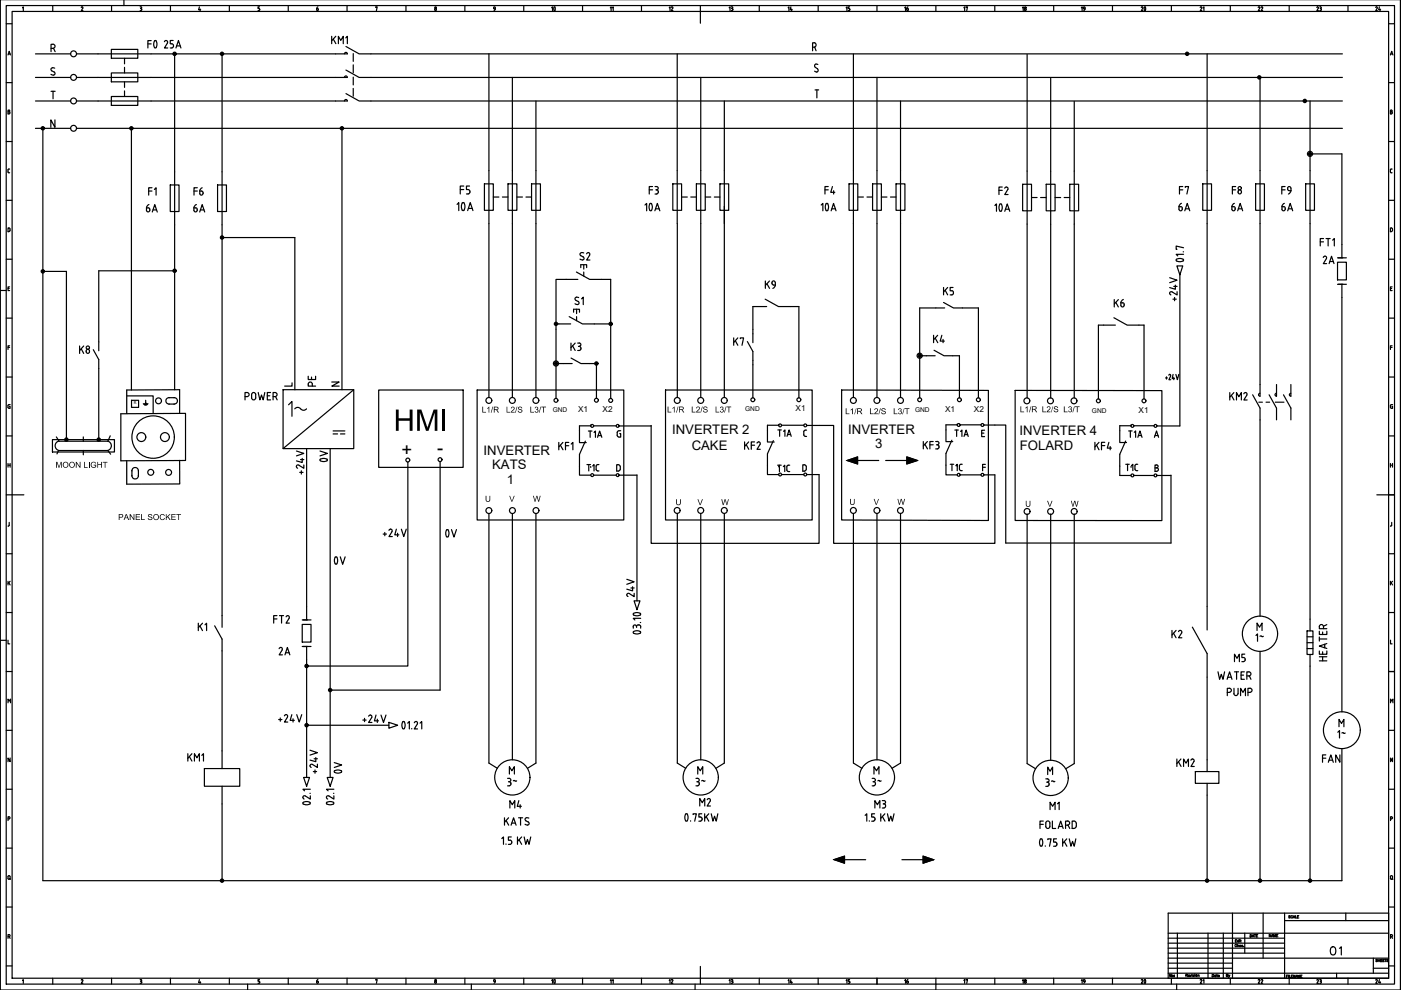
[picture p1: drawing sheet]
<svg xmlns="http://www.w3.org/2000/svg" width="297mm" height="210mm" viewBox="0 0 297 210" stroke-linecap="round" stroke-linejoin="round" font-family="sans-serif">
<!-- layer: 035 -->
<g fill="none" stroke="#000" stroke-width=".25">
<path d="M26.3 -.1v1.3M296.9 -.1v210h-296.8v-210M1.3 5h1.2M1.3 17.5h1.2M1.7 11.7l.3-.8 .2 .8M1.8 11.4h.3M2.6 2.4h291.8v205h-291.8zM4.8 1.6l.1-.1v.8M11.2 1.2v1.2M17.2 1.6l.2-.1h.2l-.4 .8h.4M23.7 1.2v1.2M29.7 1.5h.2"/>
<path d="M29.7 2.3h.2M29.8 1.8h.1M29.9 1.5l.1 .1-.1 .2 .1 .3-.1 .1M36.1 1.2v1.2M42.3 1.5l-.2 .6h.5M42.4 1.9v.4M48.6 1.2v1.2M54.7 2.3h.2M54.9 1.8l.2 .2-.2 .2M55 1.5h-.3v.3h.2M61.1 1.2v1.2M73.6 1.2v1.2"/>
<path d="M79.6 1.6l.4-.1-.2 .8M86.1 1.2v1.2M98.6 1.2v1.2M111 1.2v1.2M123.5 1.2v1.2M136 1.2v1.2M148.5 1.2v1.2M161 1.2v1.2M173.5 1.2v1.2M185.9 1.2v1.2M198.4 1.2v1.2M210.9 1.2v1.2"/>
<path d="M223.4 1.2v1.2M235.9 1.2v1.2M248.4 1.2v1.2M260.8 1.2v1.2M273.3 1.2v1.2M285.8 1.2v1.2M294.4 5h1.3M294.4 17.5h1.3M294.8 11.7l.3-.8 .2 .8M294.9 11.4h.3M1.3 30h1.2M1.7 36.4l.2 .2"/>
<path d="M1.9 35.8l-.2 .2v.4M1.9 36.6h.1M1.9 35.8h.1M294.4 30h1.3M294.8 36.4l.4 .2M294.8 36v.4M294.8 23.7h.2M295 23.3l.2 .2-.2 .2 .2 .2-.2 .2M295 23.4h-.2v.7h.2M295.2 35.8l-.4 .2M1.3 42.5h1.2M1.3 55h1.2"/>
<path d="M1.9 48.3l.2 .3v.4l-.2 .1M1.9 48.3h-.2v.8h.2M294.4 42.5h1.3M294.4 55h1.3M295 49.1l.1-.1 .1-.4-.2-.3h-.2v.8h.2M.1 61.6h1.2M1.3 67.5h1.3M1.3 79.9h1.3M1.7 61.2h.3M1.7 73.7h.3M2 60.8h-.3v.8h.3M2 73.3h-.3v.8"/>
<path d="M294.4 67.5h1.3M294.4 79.9h1.3M294.8 61.2h.3M294.8 73.7h.4M295.2 60.8h-.4v.8h.4M295.2 73.3h-.4v.8M1.3 92.4h1.3M294.4 92.4h1.3M294.8 98.3v.8M294.8 98.6h.4M295.1 86.1h.1v.5h-.2M295.2 85.8h-.3l-.1 .2v.3l.2 .3"/>
<path d="M295.2 98.3v.8M1.3 104.9h1.3M1.3 117.4h1.3M1.7 111.5h.1M2 110.8v.6l-.2 .1M294.4 104.9h1.3M294.4 117.4h1.3M295 111.4l-.2 .1M295.1 110.8v.6M.1 135.8h1.2M1.3 129.9h1.3M1.7 135.7v.8h.4"/>
<path d="M294.4 129.9h1.3M294.8 123.2v.8M294.8 135.7v.8h.4M295 123.5l.2 .5M295.2 123.2l-.4 .5M1.3 142.4h1.3M1.3 154.8h1.3M294.4 142.4h1.3M294.4 154.8h1.3M1.3 167.3h1.3M1.3 179.8h1.3M1.7 173.6h.4v-.4h-.4v.8"/>
<path d="M294.4 167.3h1.3M294.4 179.8h1.3M294.8 173.6h.4v-.4h-.4v.8M295.2 160.7v.8l-.4-.8v.8M1.3 192.3h1.3M247.7 200h24.7M247.7 198.9h24.7M249.6 197.9v9.5M256.1 197.9v9.5M259.4 197.9v9.5M263.9 197.9v4.2M267.8 193.6v9.6"/>
<path d="M272.4 195.2h22M285.3 193.6v1.6M294.4 192.3h1.3M294.8 198.6l.4-.1v-.3h-.4v.8M295.1 198.6l.1 .4M1.3 204.8h1.3M4.8 207.9l.1-.2v.8M11.2 207.4v1.3M17.2 207.8l.2-.1 .2 .1-.4 .7h.4M23.7 207.4v1.3M29.7 207.7h.2M29.7 208.5h.2"/>
<path d="M29.8 208h.1M29.9 207.7l.1 .2-.1 .1 .1 .3-.1 .2M36.1 207.4v1.3M42.3 207.7l-.2 .6h.5M42.4 208.1v.4M48.6 207.4v1.3M52.5 208.7v1.2M54.7 208.5h.2M54.9 208l.2 .2-.2 .3M55 207.7h-.3v.3h.2M61.1 207.4v1.3M73.6 207.4v1.3"/>
<path d="M79.6 207.8l.4-.1-.2 .8M86.1 207.4v1.3M98.6 207.4v1.3M99.9 208.7v1.2M111 207.4v1.3M123.5 207.4v1.3M136 207.4v1.3M147.4 208.7v1.2M148.5 207.4v1.3M161 207.4v1.3M173.5 207.4v1.3M185.9 207.4v1.3"/>
<path d="M198.4 207.4v2.5M210.9 207.4v1.3M223.4 207.4v1.3M235.9 207.4v1.3M247.7 203.2h13.6M247.7 204.2h13.6M247.7 205.3h13.6M247.7 202.1h24.7M247.7 201h24.7M247.7 206.3h46.7M248.4 207.4v1.3M249.5 208.7v1.2"/>
<path d="M273.3 207.4v1.3M283.4 206.3v1.1M285.8 207.4v1.3M291.2 205.3h3.2M294.4 204.8h1.3"/>
<circle cx="92.3" cy="2" r=".2"/>
<circle cx="92.3" cy="1.6" r=".18"/>
<circle cx="92.3" cy="208.3" r=".21"/>
<circle cx="92.3" cy="207.9" r=".18"/>
</g>
<!-- layer: 07 -->
<path d="M1.3 1.2h294.4v207.5h-294.4zM148.5 2.4v2.5M2.6 104.9h2.5M291.9 104.9h2.5M247.7 193.6h46.7v13.8h-46.7zM247.7 197.9h46.7M261.3 193.6v13.8M272.4 193.6v13.8M148.5 204.9v2.5M261.3 203.2h33.1M291.2 203.2v3.1" fill="none" stroke="#000" stroke-width=".25"/>
<!-- layer: 025 -->
<g fill="none" stroke="#000" stroke-width=".25">
<path d="M261.9 199.5h.2M262.2 199.2h-.3v.5h.3M262.6 199.5l-.1-.1a.16 .16 0 0 0-.1 .2 .16 .16 0 0 0 .2 .1M262.6 199.2v.5M262.8 199.3h.1M262.8 199.4v.3M263 199.4h.1M263 199.2l.2 .5M265.1 198.2l.3 .1-.1 .3-.2 .1zM265.5 198.7l.2-.5 .2 .5M265.6 198.5h.2M265.9 198.2h.3"/>
<path d="M266.1 198.2v.5M266.4 198.4h.2M266.7 198.2h-.3v.5h.3M269.4 198.1v.5l-.3-.5v.5M269.6 198.6l.2-.5 .1 .5M269.6 198.5h.3M270.1 198.6v-.5l.1 .5 .2-.5v.5M270.6 198.4h.2M270.9 198.1h-.3v.5h.3M273.6 194.2h-.4l.3 .3v.1h-.3M274.1 194.3a.18 .18 0 0 0-.2-.2 .18 .18 0 0 0-.2 .2v.2a.18 .18 0 0 0 .2 .1 .18 .18 0 0 0 .2-.1M274.2 194.6l.1-.5 .2 .5"/>
<path d="M274.2 194.5h.3M274.7 194.1v.5h.2M275.1 194.4h.2M275.4 194.1h-.3v.5h.3M248.4 206.6v.5l-.4-.5v.5M249 206.8h.1M249 207.1h.1M251.4 206.8l.4-.2-.4-.1v.5M251.6 206.8l.2 .2M251.9 206.9h.3v-.2a.17 .17 0 0 0-.3 .1 .17 .17 0 0 0 .1 .2 .17 .17 0 0 0 .2 0M252.3 206.7l.2 .3 .1-.3M257.8 206.8h-.1a.16 .16 0 0 0-.2 .1 .16 .16 0 0 0 .2 .2l.1-.1"/>
<path d="M257.8 206.7v.4M257.9 206.7h.2M258 206.6l.1 .5M262.2 200.4l-.2-.2-.2 .2 .1 .3 .3-.1M262.3 200.5l.3-.1v.3M262.3 200.2v.5M262.8 200.5h.3l-.1-.1a.16 .16 0 0 0-.2 .2 .16 .16 0 0 0 .2 .1h.1M263.5 200.5l-.1-.1a.16 .16 0 0 0-.2 .2 .16 .16 0 0 0 .2 .1h.1M263.7 200.7h.1M272.7 207h.2M273.1 206.7h-.4v.6M273.2 206.7v.6"/>
<path d="M273.4 206.7v.6h.2M273.8 207h.2M274.1 206.7h-.3v.6h.3M274.6 206.7v.6l-.4-.6v.6M274.7 207.3l.2-.6 .1 .6M274.8 207.1h.2M275.2 207.3v-.6l.2 .6 .2-.6v.6M275.7 207h.2M276.1 206.7h-.4v.6h.4M292 203.5h-.3l.3 .2-.1 .2-.2-.1M292.2 203.4v.5M292.2 203.6h.3"/>
<path d="M292.5 203.4v.5M292.7 203.6h.2M293 203.4h-.3v.5h.3M293.2 203.6h.2M293.5 203.4h-.3v.5h.3M293.6 203.4h.3M293.7 203.4v.5M294.3 203.5h-.3l.3 .2-.1 .2-.2-.1"/>
<circle cx="248.7" cy="206.9" r=".16"/>
</g>
<g fill="none" stroke="#000" stroke-width=".25">
<path d="M7.5 11.4h7.5M7.5 16.4h7.5M16.2 11.4h4.6M16.2 16.4h4.6M32 11.4h39.1M32 16.4h39.1M37 11.4v25M47.1 11.4v25M78.6 11.4h206M78.6 16.4h206M103.7 11.4v24.8M108.6 16.4v19.8"/>
<path d="M143.6 11.4v24.8M148.6 16.4v19.8M180.9 11.4v24.8M185.9 16.4v19.8M217.8 11.5v24.8M222.8 16.5v19.8M255.9 11.4v24.8M267.2 16.4v19.8M7.5 21.4h7.5M7.5 27.2h7.5M9.1 27.2v159.5h275.4v-28M16.2 21.4h4.6"/>
<path d="M16.2 27.2h268.4M27.9 27.2v55.5M32 21.4h39.1M72.5 27.2v55.4M78.6 21.4h206M113.6 21.4v14.8M153.6 21.4v14.8M190.9 21.4v14.8M227.8 21.5v14.8M277.8 21.4v14.8M277.8 32.6h6.7v19.3M9.1 57.5h5v35.7"/>
<path d="M37 47.7v34.9M37 57.4h-16.1v15.1M47.1 47.7v82.8M47.1 50.4h15.4v32.2M103.7 47.4v36.9M108.6 47.4v36.9M113.6 47.4v36.9M120 59.2h-2.1v25.3M127.5 59.2h2v25.3M143.6 47.4v36.9M148.6 47.4v36.9M153.6 43.7v40.6"/>
<path d="M180.9 47.4v36.9M185.9 47.4v36.9M190.9 47.4v36.9M217.8 47.5v36.9M222.8 47.5v36.9M227.8 47.5v36.9M250.2 58.3v32h-4.9M255.9 47.4v81.2M267.2 47.4v34.1M277.8 47.4v83.9M20.9 78.1v15.1M117.9 77.1h1.5"/>
<path d="M117.9 68.7h.6M125.1 77.1h1.4v7.3M126 68.7h3.5M159.6 76.4v8M160 65h-.4v4.8M167.5 65h1.9v19.4M196.4 75.4h-1.4v9M198.4 65.3h-3.4v10.1M202 75.4h1.4v9M204 65.3h3.4v19.1M234 68.9h-1.1v15.7M241.5 68.9h1.1v15.7"/>
<path d="M284.5 63.1v87.8M11.1 93.2h13.2v2.6h-13.2zM11.9 93.9l.5-.4h10.5a1.04 1.04 0 0 1 .7 1 1.04 1.04 0 0 1-.7 1h-10.5a1.03 1.03 0 0 1-.5-1.6zM65 95.1v33.5M70 95.1v69.7M86.5 98v43.2h-21.5M93.3 97.9v48.4h-23.3M125.9 90.3h4.7M131.3 90.3h6.8M138.1 90.2v25h35.6v-14.6h-2.7M162.7 98.7v1.9h2.4M165.1 99h.1"/>
<path d="M171 90.2h5.7v25h34.2v-14.5h-2.3M203.6 90.1h4.4M208.6 90.1h4.6v25h35.1v-14.4M267.2 89v41.6M103.7 108.9v52.9l1.7 1.1M108.6 108.9v52.2M113.6 108.9v52.9l-1.7 1.1M125.9 100.7h4.7M131.3 100.7h3.8M135.1 100.7v26.7M143.6 108.9v52.9l1.8 1.1M148.6 108.9v52.2"/>
<path d="M153.6 108.9v52.9l-1.8 1.1M165.7 100.6h4.7M180.9 108.9v52.9l1.8 1.1M185.9 108.9v52.2M190.9 108.9v52.9l-1.8 1.1M203.6 100.7h4.4M217.8 109v52.9l1.8 1.1M222.8 109v52.2M227.8 109v52.9l-1.8 1.1M240.4 100.8h4.3M245.3 100.8h3M47.1 138v21.2"/>
<path d="M65 139.9v24.9M267.2 138.1v48.6M65 153.8h17.5M255.9 143.6v17.5M277.8 141.2v45.5M47.1 170.4v16.3M255.9 168.6v18.1"/>
</g>
<!-- layer: SYMS -->
<g fill="none" stroke="#000" stroke-width=".25">
<path d="M20.8 16.4h11.2M20.8 11.4h11.2M23.6 10.5h5.6v1.9h-5.6zM23.6 15.5h5.6v1.8h-5.6zM73 16.4l.3-.3 .3 .3h-2.5M73.3 9.9l2.8 1.5h2.5M73.3 14.9l2.8 1.5h2.5M73.3 19.8l2.8 1.6h2.5M20.8 21.4h11.2M23.6 20.5h5.6v1.8h-5.6zM36.1 39.2h1.9v5.6h-1.9zM37 36.4v11.3"/>
<path d="M46.1 39.2h1.9v5.6h-1.9zM47.1 36.4v11.3M73 21.4l.3-.3 .3 .3h-2.5M103.7 36.2v11.2M107.7 39h1.9v5.6h-1.9zM108.6 36.2v11.2M112.7 39h1.9v5.6h-1.9zM113.6 36.2v11.2M142.6 39h1.9v5.6h-1.9zM143.6 36.2v11.2M147.6 39h1.9v5.6h-1.9zM148.6 36.2v11.2"/>
<path d="M152.6 39h1.9v5.6h-1.9zM153.6 36.2v11.2M180 39h1.9v5.6h-1.9zM180.9 36.2v11.2M185 39h1.9v5.6h-1.9zM185.9 36.2v11.2M190 39h1.9v5.6h-1.9zM190.9 36.2v11.2M216.8 39.1h1.9v5.6h-1.9zM217.8 36.3v11.2M221.8 39.1h1.9v5.6h-1.9zM222.8 36.3v11.2"/>
<path d="M226.8 39.1h1.9v5.6h-1.9zM227.8 36.3v11.2M255 39h1.9v5.6h-1.9zM255.9 36.2v11.2M266.2 39h1.9v5.6h-1.9zM267.2 36.2v11.2M276.8 39h1.9v5.6h-1.9zM277.8 36.2v11.2M283.6 55.6h1.9v3.7h-1.9zM20.9 76.2v1.9M119.4 77.1h1.9M121.1 75.9l2.1 1.2h1.9"/>
<path d="M159.6 74.5v1.9M160 65h2.5M162.2 63.4l2.8 1.6h2.5M196.4 75.4h1.9M198 74.3l2.2 1.1h1.8M234 68.9h2.5M236.2 67.4l2.8 1.5h2.5M283.6 60.3h1.9M284.5 60.3v2.8M60 82.6h15v12.5h-15zM61.2 85.8l.7-.7v3.2M62.5 86.7l.6-.3 .6 .3"/>
<path d="M63.7 86.7l.7 .3 .6-.3M70.6 91.4h2.5M70.6 92h1M72.2 92h.9M75 82.6l-15 12.5M162.7 96.2v2.5M179.6 97.6l2.2-.7v1.5zM181.8 97.6h4.5M187.8 97.6h4.5M192.3 96.9l2.2 .7-2.2 .8zM200.6 96.1v2.5M238.7 93.5l-1.3 2.8v2.5"/>
<path d="M267.2 86.5v2.5M269.1 83.7l1.5 2.8v2.5M270.6 81.5v2.5l-.3-.3 .3-.3M272.1 83.7l1.6 2.8v2.5M273.7 83.4l-.3 .3 .3 .3M273.7 81.5v2.5M45.5 132.7l1.6 2.8v2.5M47.1 130.5v2.5M64.1 132.4h1.8v3.7h-1.8zM64.1 131.4h1.8M64.1 137.1h1.8M65 128.6v2.8"/>
<path d="M65 137.1v2.8M252.8 133l3.1 5.6v5M255.9 128.6v5M277.1 133.8h1.3v5h-1.3zM277.1 135h1.3M277.1 136.3h1.3M277.1 137.5h1.3M277.8 131.3v2.5M277.8 138.8v2.4M47.1 159.2v3.8M82.5 153.2l1.8 .6-1.8 .6zM43.3 163h7.5v3.7h-7.5z"/>
<path d="M47.1 166.7v3.7M64.4 164.8h1.2l-.6 1.9zM253.4 163.6h5v2.5h-5zM255.9 161.1v2.5M255.9 166.1v2.5M176.8 182.3l2.3-.8v1.5zM179.1 182.3h4.4M191.2 182.3h4.5M195.7 181.5l2.3 .8-2.3 .7z"/>
<circle cx="15.6" cy="11.4" r=".62"/>
<circle cx="15.6" cy="16.4" r=".62"/>
<circle cx="47.1" cy="11.4" r=".35"/>
<circle cx="47.1" cy="11.4" r=".12"/>
<circle cx="47.1" cy="11.4" r=".22"/>
<circle cx="251.7" cy="11.4" r=".35"/>
<circle cx="251.7" cy="11.4" r=".12"/>
<circle cx="251.7" cy="11.4" r=".22"/>
<circle cx="267" cy="16.4" r=".35"/>
<circle cx="267" cy="16.4" r=".12"/>
<circle cx="267" cy="16.4" r=".22"/>
<circle cx="9.1" cy="27.2" r=".35"/>
<circle cx="9.1" cy="27.2" r=".12"/>
<circle cx="9.1" cy="27.2" r=".22"/>
<circle cx="15.6" cy="27.2" r=".62"/>
<circle cx="15.6" cy="21.4" r=".62"/>
<circle cx="27.9" cy="27.2" r=".35"/>
<circle cx="27.9" cy="27.2" r=".12"/>
<circle cx="27.9" cy="27.2" r=".22"/>
<circle cx="72.5" cy="27.2" r=".35"/>
<circle cx="72.5" cy="27.2" r=".12"/>
<circle cx="72.5" cy="27.2" r=".22"/>
<circle cx="276.6" cy="21.4" r=".35"/>
<circle cx="276.6" cy="21.4" r=".12"/>
<circle cx="276.6" cy="21.4" r=".22"/>
<circle cx="277.7" cy="32.6" r=".54"/>
<circle cx="277.7" cy="32.6" r=".33"/>
<circle cx="277.7" cy="32.6" r=".16"/>
<circle cx="9.1" cy="57.5" r=".35"/>
<circle cx="9.1" cy="57.5" r=".12"/>
<circle cx="9.1" cy="57.5" r=".22"/>
<circle cx="37" cy="57.4" r=".35"/>
<circle cx="37" cy="57.4" r=".12"/>
<circle cx="37" cy="57.4" r=".22"/>
<circle cx="47.1" cy="50.4" r=".35"/>
<circle cx="47.1" cy="50.4" r=".12"/>
<circle cx="47.1" cy="50.4" r=".22"/>
<circle cx="117.9" cy="77.1" r=".54"/>
<circle cx="117.9" cy="68.7" r=".35"/>
<circle cx="117.9" cy="77.1" r=".33"/>
<circle cx="117.9" cy="77.1" r=".16"/>
<circle cx="117.9" cy="68.7" r=".12"/>
<circle cx="117.9" cy="68.7" r=".22"/>
<circle cx="126.4" cy="77.1" r=".35"/>
<circle cx="126.4" cy="77.1" r=".12"/>
<circle cx="126.4" cy="77.1" r=".22"/>
<circle cx="129.5" cy="68.7" r=".35"/>
<circle cx="129.5" cy="68.7" r=".12"/>
<circle cx="129.5" cy="68.7" r=".22"/>
<circle cx="195" cy="75.4" r=".54"/>
<circle cx="195" cy="75.4" r=".33"/>
<circle cx="195" cy="75.4" r=".16"/>
<circle cx="14.1" cy="93.2" r=".35"/>
<circle cx="14.1" cy="93.2" r=".12"/>
<circle cx="14.1" cy="93.2" r=".22"/>
<circle cx="20.9" cy="93.2" r=".35"/>
<circle cx="20.9" cy="93.2" r=".12"/>
<circle cx="20.9" cy="93.2" r=".22"/>
<circle cx="30" cy="92.7" r=".94"/>
<circle cx="35" cy="92.7" r=".94"/>
<circle cx="86.5" cy="97.5" r=".41"/>
<circle cx="93.3" cy="97.5" r=".41"/>
<circle cx="103.6" cy="84.9" r=".62"/>
<circle cx="108.6" cy="84.9" r=".62"/>
<circle cx="113.6" cy="84.9" r=".62"/>
<circle cx="117.9" cy="84.9" r=".41"/>
<circle cx="126.4" cy="84.9" r=".41"/>
<circle cx="129.5" cy="84.9" r=".41"/>
<circle cx="131" cy="90.3" r=".31"/>
<circle cx="143.6" cy="84.9" r=".62"/>
<circle cx="148.6" cy="84.9" r=".62"/>
<circle cx="153.6" cy="84.9" r=".62"/>
<circle cx="159.6" cy="84.8" r=".41"/>
<circle cx="169.4" cy="84.8" r=".41"/>
<circle cx="170.7" cy="90.2" r=".31"/>
<circle cx="180.9" cy="84.9" r=".62"/>
<circle cx="185.9" cy="84.9" r=".62"/>
<circle cx="190.9" cy="84.9" r=".62"/>
<circle cx="195" cy="84.8" r=".41"/>
<circle cx="203.4" cy="84.8" r=".41"/>
<circle cx="207.4" cy="84.8" r=".41"/>
<circle cx="208.3" cy="90.1" r=".31"/>
<circle cx="217.7" cy="85" r=".62"/>
<circle cx="222.7" cy="85" r=".62"/>
<circle cx="227.7" cy="85" r=".62"/>
<circle cx="232.9" cy="85" r=".41"/>
<circle cx="242.5" cy="85" r=".41"/>
<circle cx="245" cy="90.3" r=".31"/>
<circle cx="103.6" cy="108.2" r=".62"/>
<circle cx="108.6" cy="108.2" r=".62"/>
<circle cx="113.6" cy="108.2" r=".62"/>
<circle cx="131" cy="100.7" r=".31"/>
<circle cx="143.6" cy="108.2" r=".62"/>
<circle cx="148.6" cy="108.2" r=".62"/>
<circle cx="153.6" cy="108.2" r=".62"/>
<circle cx="165.4" cy="100.6" r=".31"/>
<circle cx="170.7" cy="100.6" r=".31"/>
<circle cx="180.9" cy="108.2" r=".62"/>
<circle cx="185.9" cy="108.2" r=".62"/>
<circle cx="190.9" cy="108.2" r=".62"/>
<circle cx="208.3" cy="100.7" r=".31"/>
<circle cx="217.8" cy="108.4" r=".62"/>
<circle cx="222.8" cy="108.4" r=".62"/>
<circle cx="227.7" cy="108.4" r=".62"/>
<circle cx="245" cy="100.8" r=".31"/>
<circle cx="267.1" cy="134.4" r="3.7"/>
<circle cx="65" cy="141.2" r=".35"/>
<circle cx="65" cy="141.2" r=".12"/>
<circle cx="65" cy="141.2" r=".22"/>
<circle cx="70" cy="146.3" r=".35"/>
<circle cx="70" cy="146.3" r=".12"/>
<circle cx="70" cy="146.3" r=".22"/>
<circle cx="284.5" cy="154.8" r="3.9"/>
<circle cx="108.6" cy="164.8" r="3.7"/>
<circle cx="148.6" cy="164.8" r="3.7"/>
<circle cx="185.9" cy="164.8" r="3.7"/>
<circle cx="222.8" cy="164.9" r="3.7"/>
<circle cx="47.1" cy="186.7" r=".35"/>
<circle cx="47.1" cy="186.7" r=".12"/>
<circle cx="47.1" cy="186.7" r=".22"/>
<circle cx="255.9" cy="186.7" r=".35"/>
<circle cx="255.9" cy="186.7" r=".12"/>
<circle cx="255.9" cy="186.7" r=".22"/>
<circle cx="267.1" cy="186.7" r=".35"/>
<circle cx="267.1" cy="186.7" r=".12"/>
<circle cx="267.1" cy="186.7" r=".22"/>
<circle cx="277.7" cy="186.7" r=".35"/>
<circle cx="277.7" cy="186.7" r=".12"/>
<circle cx="277.7" cy="186.7" r=".22"/>
</g>
<!-- layer: 0 -->
<g fill="none" stroke="#000" stroke-width=".25">
<path d="M11.9 92.6l.6 .9M12.4 95.5l-.3 .7M17.7 92.6v.9M17.7 95.5v.9M22.9 95.5l.6 .8M23.4 92.4l-.5 1.1M25.6 87.7l13.7-.1v10l-13.7 .1zM26.9 83.9h5.6v3.8M27.9 84.9h1.5v1.5h-1.5zM28 99.8v1.1M28 99.9a.69 .69 0 0 1 .7-.8 .69 .69 0 0 1 .6 .8M29.3 99.8v1.1"/>
<path d="M29.4 84.9h.1M30.4 85.6h1M30.5 85.7h.7M30.6 85.9h.5M30.9 85.6h.1M30.9 84.9v.7M35.8 85.7h1.2M35.8 84.3h1.2M35.9 84.3a.69 .69 0 0 0-.7 .7 .69 .69 0 0 0 .7 .7M36.9 84.3a.69 .69 0 0 1 .7 .7 .69 .69 0 0 1-.7 .7M38.1 97.6v5l-11.2 .1v-5M38.1 87.6v-5l-11.2 .1v5"/>
<path d="M80.3 82.7h17.9v16.4h-17.9zM101.2 82.7h31.1v27.6h-31.1zM141.1 82.7h31.1v27.6h-31.1zM178.4 82.7l31.2 .1v27.6l-31.2-.1zM215.2 82.8h31.1v27.6h-31.1zM28 100.8a.69 .69 0 0 0 .7 .8 .69 .69 0 0 0 .6-.8"/>
<circle cx="32.5" cy="92.7" r="4.5"/>
<circle cx="33.6" cy="85" r=".62"/>
<circle cx="32" cy="100.1" r=".62"/>
<circle cx="35.7" cy="100.2" r=".62"/>
</g>
<g fill="#000">
<path d="M83.9 86.8h.6v1.9h2.4v-1.9h.6v4.5h-.6v-2.1h-2.4v2.1h-.6zM88.4 86.8h.9l1.3 3.9 1.3-3.9h.8v4.5h-.5v-3.7l-1.3 3.7h-.6l-1.3-3.8v3.8h-.6zM93.8 86.8h.6v4.5h-.6zM102.3 86.2h.1v1.1h.6v.2h-.7zM103.3 86.5l.4-.3v1.3h-.1v-1l-.3 .2zM104.4 86.2h.1l-.3 1.3h-.1zM107.4 86.2h.2v1.1h.6v.2h-.8zM108.4 86.4l.4-.2 .3 .2-.1 .4-.5 .5h.6v.2h-.8l.7-.9-.2-.2-.5 .2zM109.6 86.2h.1l-.4 1.3h-.1zM109.9 86.4l.3-.2 .5 .2v.2l-.4-.2-.3 .1 .7 .5-.1 .4-.5 .1-.3-.2v-.2l.4 .2 .4-.1-.1-.2-.6-.2zM112.4 86.2h.2v1.1h.6v.2h-.8zM113.4 86.4l.3-.2 .4 .2-.2 .4 .3 .4-.2 .2-.4 .1-.2-.2v-.1l.3 .2 .3-.2-.1-.3h-.2l.2-.2v-.3h-.2l-.2 .2-.1-.1z"/>
<path d="M114.6 86.2h.1l-.3 1.3h-.2zM114.8 86.2h1v.2h-.5v1.1h-.1v-1.1h-.4zM141.5 86.2h.2v1.1h.6v.2h-.8zM142.6 86.5l.4-.3v1.3h-.1v-1l-.3 .2zM143.7 86.2h.1l-.3 1.3h-.2zM146.7 86.2h.1v1.1h.7v.2h-.8zM147.7 86.4l.4-.2 .3 .2-.1 .4-.5 .5h.6v.2h-.8l.6-.9-.1-.3-.5 .3zM148.9 86.2h.1l-.4 1.3h-.1zM149.1 86.4l.3-.2 .5 .1 .1 .3-.4-.3-.3 .2v.1l.7 .3-.1 .5-.5 .1-.3-.2-.1-.2 .2-.1 .3 .3 .4-.1-.1-.3-.6-.1zM151.7 86.2h.2v1.1h.6v.2h-.8zM152.7 86.3l.4-.1 .3 .2-.2 .4 .2 .1v.3l-.2 .3h-.3l-.3-.3 .2-.1 .3 .2 .2-.2-.1-.2h-.3l.3-.3v-.2l-.3-.1-.1 .2h-.1zM153.9 86.2h.1l-.3 1.3h-.2z"/>
<path d="M154.1 86.2h.9v.2h-.4v1.1h-.1v-1.1h-.4zM179.3 86.6h.2v1.1h.6v.1h-.8zM180.3 86.9l.5-.3v1.2h-.2v-1l-.2 .2zM181.5 86.6l-.4 1.3zM184.5 86.6h.1v1.1h.6v.1h-.7zM185.4 86.7l.3-.1 .4 .1v.5l-.5 .5h.6v.1h-.9l.7-.9-.2-.2-.4 .2zM186.6 86.6h.1l-.3 1.3h-.1zM186.9 86.7l.4-.2 .4 .2 .1 .2-.5-.2-.3 .1 .1 .2 .7 .3v.2l-.2 .3h-.4l-.3-.1-.1-.3 .4 .3 .4-.1v-.3l-.7-.2zM189.5 86.6h.2v1.1h.6v.1h-.8zM190.5 86.7l.4-.1 .3 .2-.2 .4 .2 .3-.2 .3h-.4l-.2-.2 .1-.1 .3 .2 .3-.2-.1-.2-.3-.1 .3-.2v-.2l-.3-.1-.1 .2h-.2zM191.7 86.6l-.3 1.3h-.1zM191.8 86.6h1v.1h-.4v1.1h-.2v-1.1h-.4z"/>
<path d="M216.4 86.2h.1v1.1h.6v.1h-.7zM217.4 86.5l.5-.4v1.3h-.2v-1l-.3 .2zM218.5 86.2h.2l-.4 1.2h-.1zM221 86.2h.2v1.1h.6v.1h-.8zM222 86.3l.4-.2 .3 .2v.4l-.6 .6h.6v.1h-.8l.7-.9-.2-.2-.5 .2zM223.2 86.2l-.4 1.2zM223.5 86.3l.2-.2 .6 .2v.2l-.3-.2-.4 .1 .1 .2 .6 .3-.1 .4-.5 .1-.3-.2v-.2h.1l.3 .3 .4-.2v-.2l-.7-.3zM225.6 86.2h.1v1.1h.6v.1h-.7zM226.6 86.3l.3-.2 .3 .2-.1 .4 .2 .1v.3l-.3 .3-.4-.1-.1-.2 .4 .2 .2-.1v-.3l-.3-.1 .3-.4-.3-.1-.1 .2h-.2zM227.7 86.2h.2l-.4 1.2h-.1zM227.9 86.2h1v.1h-.4v1.1h-.2v-1.1h-.4zM103 105.1h.1v.9l.2 .2 .4-.1 .1-1h.1v1l-.1 .2-.5 .1-.3-.2z"/>
<path d="M108 105.1h.1l.4 1.1 .5-1.1h.1l-.5 1.3h-.2zM113 105.1h.2l.2 1.1 .3-1.1h.2l.3 1.1 .3-1.1h.1l-.3 1.3h-.2l-.3-1.1-.3 1.1h-.1zM143.3 105.8h.2v.9l.2 .3 .4-.1 .1-1.1h.1v1l-.2 .3h-.4l-.3-.1zM147.9 105.8h.1l.4 1.2 .5-1.2h.1l-.5 1.3h-.1zM152.9 105.8h.2l.2 1.1 .3-1.1h.2l.3 1.1 .3-1.1h.1l-.3 1.3h-.2l-.3-1.1-.3 1.1h-.1zM180.2 105.8h.2v.9l.2 .2 .4-.1v-1h.2v.9l-.2 .3-.5 .1-.2-.2zM185.2 105.8h.2l.4 1.1 .4-1.1h.2l-.5 1.2h-.2zM190.3 105.8h.1l.3 1.1 .3-1.1h.2l.3 1.1 .2-1.1h.2l-.4 1.2h-.1l-.3-1.1-.3 1.1h-.2zM217.5 106.2h.1l.1 .9 .2 .2 .4-.1v-1h.2v.9l-.2 .3-.5 .1-.2-.2zM222 106.2h.2l.4 1.1 .4-1.1h.1l-.4 1.2h-.2zM227.1 106.2h.1l.3 1.1 .3-1.1h.2l.2 1.1 .3-1.1h.2l-.4 1.2h-.1l-.3-1-.3 1h-.2z"/>
<path d="M104.7 86.2l.9 .2v.4l-.3 .1 .5 .6h-.2l-.5-.6h-.2v.6h-.2zM104.9 86.4v.4h.5l.1-.2-.1-.2z"/>
<path d="M144 86.2l.9 .1 .1 .4-.4 .2 .5 .6h-.2l-.5-.6h-.3v.6h-.1zM144.1 86.4v.4l.6-.1 .1-.1-.1-.2z"/>
<path d="M181.7 86.6l1 .1v.4l-.3 .2 .4 .5h-.2l-.5-.5h-.2v.5h-.2zM181.9 86.7v.4l.7-.1-.1-.3z"/>
<path d="M218.8 86.2l.9 .1 .1 .3-.4 .2 .5 .6h-.2l-.5-.6h-.2v.6h-.2zM219 86.3v.4l.6-.1-.1-.3z"/>
</g>
<!-- layer: DESC -->
<g fill="none" stroke="#000" stroke-width=".25">
<path d="M106.4 177.8l.4-.3v1.5M107 173.4v1.6M107.3 178.9v.1M107.3 174l.6 1M107.8 173.4l-.8 .9M108.4 175l.5-1.6 .5 1.6M108.4 177.5h-.6v.7l.3-.1a.45 .45 0 0 1 .4 .5 .45 .45 0 0 1-.4 .4h-.3M108.5 174.5h.8M109.7 177.5v1.5M110.1 178l.5 1M110.4 173.4v1.6M110.6 177.5l-.9 .9"/>
<path d="M111.1 177.5l.4 1.5 .3-1 .4 1 .3-1.5M111.5 174l.5 .3a.39 .39 0 0 1 .1 .6 .39 .39 0 0 1-.6 0l-.2-.1M145.4 172.6l.1-.1a1.08 1.08 0 0 1 0 1.6l-.1-.1a1.47 1.47 0 0 1 0-1.4zM146.4 174v.1M146.9 172.7v-.2h.7l-.3 1.6M148.2 174.1h.3M148.9 173.7l-.4 .4M149.4 172.5v1.6M149.7 173.1l.6 1M150.8 172.5l.4 1.6 .3-1 .4 1 .3-1.6M183.4 172.9l.4-.4v1.6M184.3 174v.1"/>
<path d="M184.8 174.1h.4M185.5 173.7l-.3 .4M186.7 172.5v1.6M187.1 173.1l.5 1M188.2 172.5l.3 1.6 .4-1 .3 1 .4-1.6M220.6 177.9a1.12 1.12 0 0 0 .1 1.5l.2-.1a1.5 1.5 0 0 0 0-1.4M221.6 179.3v.1M222.2 178v-.1h.6l-.3 1.5M223.7 178.5a.41 .41 0 0 1 .4 .6M224 177.9h-.6v.7h.3M224.1 179.1l-.2 .3h-.5M225.3 177.9v1.5"/>
<path d="M225.6 178.4l.6 1M226.2 177.9l-.9 .9M226.7 177.9l.4 1.5 .3-1 .4 1 .3-1.5"/>
</g>
<!-- layer: WIREFIXED -->
<g fill="none" stroke="#000" stroke-width=".25">
<path d="M10.8 10.3h.4M10.8 19.4h.9M11 15l.5 .3a.39 .39 0 0 1 .1 .6 .39 .39 0 0 1-.6-.1h-.2M11.1 14.4l-.3 .2 .2 .4M11.2 14.4l.4 .1M11.2 10.2a.42 .42 0 0 0 .5-.4 .42 .42 0 0 0-.5-.4h-.4v1.6M11.2 19.4v1.5M11.4 10.3l.3 .7M172.3 10h.4M172.7 9.1a.49 .49 0 0 1 .3 .4 .49 .49 0 0 1-.3 .5M172.7 9.1h-.4v1.7M172.7 10l.3 .8"/>
<path d="M172.8 19.1h.8M172.9 14.3l.4 .3a.4 .4 0 0 1 0 .6 .4 .4 0 0 1-.6-.1M173.2 19.1v1.7M173.4 13.7a.4 .4 0 0 0-.6 0 .4 .4 0 0 0 .1 .6M11.6 25.4v1.6l-.8-1.6v1.6"/>
</g>
<!-- layer: XREF -->
<g fill="none" stroke="#000" stroke-width=".25">
<path d="M250.8 55a1.12 1.12 0 0 0-1.4 .1v.2a1.47 1.47 0 0 0 1.4 0M250.8 55v.3M250.9 53.4h.1M250.9 53.9h-1.5l.3 .4M250.9 52.5l-1.5-.3v.7h.1M85.4 153.1l.2-.1a1.08 1.08 0 0 1 0 1.6l-.2-.1a1.47 1.47 0 0 1 0-1.4zM86.4 153.3l.4-.3v1.6M87.3 154.5v.1M87.8 153.2l.2-.2a.34 .34 0 0 1 .4 .1 .34 .34 0 0 1 .1 .4l-.7 1.1h.7M89.1 153.3l.3-.3v1.6M64.2 169.1l.3 .3M64.7 168.8a.35 .35 0 0 0-.5 .3"/>
<path d="M65.7 170.1a1.12 1.12 0 0 0-1.5 .2l.1 .2a1.47 1.47 0 0 0 1.4 0M65.7 170.1v.4M65.7 168.2h.1M65.8 168.7v.7l-1-.6M65.8 167.3h-1.6l.4 .4M69.3 170.1a1.12 1.12 0 0 1 1.5 .2 1.08 1.08 0 0 1-1.6 0z"/>
</g>
<!-- layer: TAGS -->
<g fill="none" stroke="#000" stroke-width=".25">
<path d="M130.8 98.5l.5 .1a.9 .9 0 0 1 .1 1.1l-.6 .2zM131.4 91.9h.2v.8h-.4M131.6 91.3l-.6 .1a1.02 1.02 0 0 0-.1 1.1l.3 .2M164.9 98.6h.7M165.3 98.6v1.4M166.1 98.9l.3-.3v1.4M167.1 98.6l-.2 .2-.1 .8 .3 .4M167.2 98.6h.2M167.2 100h.2M170.4 92.2l.3 .3M170.5 98.5l.2 .1a.9 .9 0 0 1 0 1.2l-.2 .1M170.5 98.5h-.3v1.4h.3"/>
<path d="M170.7 91.2l-.3 .3M170.8 92.5h.2M170.8 91.2h.2M208.1 91.8h.5M208.3 99.1h.6M208.8 91.2h-.7v1.4h.7M208.9 98.5h-.6v1.3M244.8 92.7l.4-1.3 .4 1.3M244.9 92.3h.6M244.9 99.2h.3M245.2 99.9a.37 .37 0 0 0 .4-.3 .37 .37 0 0 0-.4-.4l.3-.2v-.3l-.6-.1v1.3h.3M279.7 138v.7h1.6v-.7"/>
<path d="M279.7 133.8v.7h1.6v-.7M279.7 139.2h1.6M279.7 135.5h1.6M279.7 135.1v.8M280.4 134v.5M280.4 138.2v.5M280.4 139.2v.9M280.6 133.3v-.5a.43 .43 0 0 0-.4-.4 .43 .43 0 0 0-.5 .5v.4h1.6M280.9 136.6v.7M281.3 136.5l-1.6 .5 1.6 .5M281.3 132.4l-.7 .4M279.7 140.1h1.6"/>
</g>
<!-- layer: LINK -->
<g fill="none" stroke="#000" stroke-width=".25">
<path d="M26.4 12.4v1.1M26.4 14.3v1.2M26.4 17.3v1.2M26.4 19.3v1.2M74.9 11.4v1.6M74.9 13.8v1.6M74.9 16.4v1.6M74.9 18.7v1.7M104.6 41.8h1.2M106.5 41.8h1.2M109.6 41.8h1.2M111.5 41.8h1.2"/>
<path d="M144.5 41.8h1.2M146.5 41.8h1.1M149.5 41.8h1.2M151.5 41.8h1.1M181.9 41.8h1.2M183.8 41.8h1.2M186.9 41.8h1.2M188.8 41.8h1.2M218.7 41.9h1.2M220.6 41.9h1.2M223.7 41.9h1.2M225.6 41.9h1.2"/>
<path d="M266.9 85.3h.8M268.4 85.3h.8M270.4 85.3h1.8"/>
</g>
<!-- layer: SYMS -->
<path d="M179.6 97.6l2.2-.7v1.5zM192.3 96.9l2.2 .7-2.2 .8zM176.8 182.3l2.3-.8v1.5zM195.7 181.5l2.3 .8-2.3 .7z" fill="#000" stroke="#000" stroke-width=".21"/>
<!-- layer: MISC -->
<path d="M283.9 154.1v-1.6l.5 .9 .5-.9v1.6M222.1 164.2v-1.6l.5 .9 .6-.9v1.6" fill="none" stroke="#000" stroke-width=".25"/>
<g fill="#000">
<path d="M11.9 97.9h.3l.3 1.1 .4-1.1h.2v1.3h-.2v-1.1l-.3 1.1h-.2l-.3-1.1v1.1h-.2zM16.1 97.9h.1l.7 1v-1h.2v1.3h-.2l-.7-1v1h-.1zM17.8 97.9h.2v1.1h.6v.2h-.8zM18.8 97.9h.2v1.3h-.2zM19.4 98.1l.3-.2 .6 .1 .1 .3h-.2l-.2-.2h-.4l-.2 .5 .1 .3 .4 .2 .3-.2v-.2h-.3v-.2h.5v.5l-.5 .2-.4-.1-.3-.4zM20.6 97.9h.2v.5h.6v-.5h.2v1.3h-.2v-.6h-.6v.6h-.2zM21.8 97.9h1v.2h-.4v1.1h-.2v-1.1h-.4zM27.5 109h.2l.6 1v-1h.2v1.3h-.2l-.6-1v1h-.2zM28.8 109h.9v.1h-.8v.4h.7v.2h-.7v.4h.8v.2h-.9zM29.9 109h.2v1.1h.6v.2h-.8zM31.4 109.1l.4-.1 .4 .1 .1 .3-.4-.3-.4 .2 .8 .4-.1 .4-.2 .2-.6-.2-.1-.3 .4 .3h.4l.1-.3-.7-.2zM34 109.2l.4-.2 .4 .1 .1 .3h-.1l-.2-.2-.3-.1-.3 .4 .2 .6h.4l.2-.3 .2 .1-.2 .3-.5 .1-.3-.2-.1-.4z"/>
<path d="M35.2 109h.1v.6l.6-.6h.3l-.5 .5 .5 .8h-.2l-.5-.7-.2 .2v.5h-.1zM36.3 109h.9v.1h-.7v.4h.7v.2h-.7v.4h.8v.2h-1zM37.4 109h1v.1h-.4v1.2h-.2v-1.2h-.4z"/>
<path d="M13.3 98.5a.63 .63 0 0 1 1.2 0 .63 .63 0 0 1-1.2 0zM13.4 98.6a.5 .5 0 0 0 1 0 .5 .5 0 0 0-1 0z"/>
<path d="M14.6 98.5a.65 .65 0 0 1 1.3 0 .65 .65 0 0 1-1.3 0zM14.8 98.6a.48 .48 0 0 0 .9 0 .48 .48 0 0 0-.9 0z"/>
<path d="M25.2 109h.7l.2 .3-.1 .4h-.7v.6h-.1zM25.3 109.1v.5l.6-.1v-.3z"/>
<path d="M26.7 109h.2l.5 1.3h-.2l-.2-.4h-.5l-.1 .4h-.2zM26.8 109.1l-.2 .6h.4z"/>
<path d="M32.5 109.6a.64 .64 0 0 1 1.2 0 .64 .64 0 0 1-1.2 0zM32.6 109.7a.5 .5 0 0 0 1 0 .5 .5 0 0 0-1 0z"/>
</g>
<!-- layer: WIREREF -->
<path d="M76.9 152.7h.7M77.3 152.3v.7M78.2 151.9l.2-.3a.35 .35 0 0 1 .4 .1 .35 .35 0 0 1 0 .4l-.6 1.1h.7M79.7 151.6l-.3 1.2h.8M80 152.5v.7M80.8 151.6l.5 1.6 .5-1.6" fill="none" stroke="#000" stroke-width=".25"/>
<!-- layer: WIRENO -->
<path d="M247.3 79.9v.5M248 79.4l.2 .2-.4 .9h.4M248 79.4l-.2 .2M248.7 79.4l-.2 .9h.5M249.3 79.4l.3 1.1 .3-1.1M247.1 80.1h.4M248.9 80v.5" fill="none" stroke="#000" stroke-width=".25"/>
<g font-size="6.6">
<text x="94.5" y="46.6">10A</text>
<text x="67.7" y="121.7">0V</text>
<text x="74.4" y="167.6" transform="rotate(-90 74.4 167.6)">0V</text>
</g>
<g font-size="6.2">
<text x="29.3" y="12">F0</text>
<text x="134.4" y="46.6">10A</text>
<text x="171.8" y="46.6">10A</text>
<text x="208.8" y="46.6">10A</text>
<text x="126.3" y="57.2" transform="rotate(-90 126.3 57.2)">S2</text>
<text x="71.3" y="101.2" transform="rotate(-90 71.3 101.2)">0V</text>
<text x="91.4" y="115.7">0V</text>
<text x="137.6" y="137.9" transform="rotate(-90 137.6 137.9)">03.10</text>
</g>
<text font-size="5.7" x="124.9" y="66.7" transform="rotate(-90 124.9 66.7)">S1</text>
<g font-size="4.9">
<text x="69.5" y="10.6">KM1</text>
<text x="30.3" y="46.2">6A</text>
<text x="40.2" y="46.2">6A</text>
<text x="40.2" y="42.7">F6</text>
<text x="96.7" y="42.3">F5</text>
<text x="279.8" y="57.2">2A</text>
<text x="161.2" y="62.4">K9</text>
<text x="199.3" y="63.9">K5</text>
<text x="250.8" y="64.9" transform="rotate(-90 250.8 64.9)">+24V</text>
<text x="235.3" y="66.3">K6</text>
<text x="15.9" y="76.2">K8</text>
<text x="51.2" y="86.1">POWER</text>
<text x="260" y="86.1">KM2</text>
<text x="117.5" y="96.7">KF1</text>
<text x="157" y="96.7">KF2</text>
<text x="231.4" y="96.7">KF4</text>
<text x="80.4" y="115">+24V</text>
<text x="135.8" y="127.7" transform="rotate(-90 135.8 127.7)">24V</text>
<text x="57.1" y="133.3">FT2</text>
<text x="247.6" y="136.5">K2</text>
<text x="269.2" y="137.2" transform="rotate(-90 269.2 137.2)">1~</text>
<text x="257.5" y="145.3">WATER</text>
<text x="259.3" y="148.9">PUMP</text>
<text x="38.8" y="162.6">KM1</text>
<text x="106.9" y="167.9">3~</text>
<text x="146.8" y="167.9">3~</text>
<text x="184.1" y="167.9">3~</text>
<text x="279.4" y="163">FAN</text>
<text x="147.5" y="172.2">M2</text>
</g>
<g font-size="4.4">
<text x="115.4" y="3.9">10</text>
<text x="240.6" y="3.9">20</text>
<text x="33.9" y="11.3">25A</text>
<text x="34.2" y="42.7" transform="rotate(-90 34.2 42.7)">F1</text>
<text x="136.9" y="42.3">F3</text>
<text x="173.9" y="42.3">F4</text>
<text x="211" y="42.3">F2</text>
<text x="249.1" y="45.9">6A</text>
<text x="249.1" y="42.3">F7</text>
<text x="260.3" y="45.9">6A</text>
<text x="260.3" y="42.3">F8</text>
<text x="270.9" y="45.9">6A</text>
<text x="270.9" y="42.3">F9</text>
<text x="279" y="53.3">FT1</text>
<text x="120.3" y="75.5">K3</text>
<text x="154.5" y="74.4">K7</text>
<text x="197.2" y="73.7">K4</text>
<text x="68.1" y="83.3" transform="rotate(-90 68.1 83.3)">PE</text>
<text x="164" y="93.8">T1A</text>
<text x="201.4" y="93.8">T1A</text>
<text x="238.5" y="93.8">T1A</text>
<text x="65.6" y="101.6" transform="rotate(-90 65.6 101.6)">+24V</text>
<text x="123.5" y="101.2">T1C</text>
<text x="194.7" y="96.3">KF3</text>
<text x="41.3" y="134.8">K1</text>
<text x="58.2" y="140.1">2A</text>
<text x="260.7" y="141.5">M5</text>
<text x="58.2" y="154.2">+24V</text>
<text x="282.9" y="157.7">1~</text>
<text x="68.4" y="165.1" transform="rotate(-90 68.4 165.1)">+24V</text>
<text x="220.8" y="167.9">3~</text>
<text x="248.7" y="163.7">KM2</text>
<text x="107.2" y="172.5">M4</text>
<text x="184.5" y="172.5">M3</text>
<text x="221.9" y="172.9">M1</text>
<text x="219.8" y="176.7">FOLARD</text>
<text x="281.2" y="203.6">01</text>
<text x="115.4" y="209.9">10</text>
<text x="240.6" y="209.9">20</text>
</g>
<g font-size="4">
<text x="69.5" y="83.3">N</text>
<text x="123.8" y="93.8">T1A</text>
<text x="200.7" y="100.9">T1C</text>
<text x="237.8" y="100.9">T1C</text>
</g>
<g font-size="3.9">
<text x="85.1" y="96.6">+</text>
<text x="92.7" y="96.2">-</text>
</g>
<g font-size="3.5">
<text x="66.3" y="3.5">6</text>
<text x="103.4" y="3.5">9</text>
<text x="128.4" y="3.5">11</text>
<text x="141.1" y="3.5">12</text>
<text x="153.8" y="3.5">13</text>
<text x="166.2" y="3.5">14</text>
<text x="181.3" y="3.5" transform="rotate(-90 181.3 3.5)">15</text>
<text x="190.9" y="3.5">16</text>
<text x="206.4" y="3.5" transform="rotate(-90 206.4 3.5)">17</text>
<text x="215.9" y="3.5">18</text>
<text x="228.2" y="3.5">19</text>
<text x="256.5" y="3.5" transform="rotate(-90 256.5 3.5)">21</text>
<text x="268.8" y="3.5" transform="rotate(-90 268.8 3.5)">22</text>
<text x="278.3" y="3.5">23</text>
<text x="290.7" y="3.5">24</text>
<text x=".7" y="25.4">B</text>
<text x="59.6" y="83.3">L</text>
<text x=".7" y="87.8">G</text>
<text x=".7" y="100.2">H</text>
<text x=".7" y="125.2">K</text>
<text x=".7" y="150.3">M</text>
<text x="293.9" y="150.3">M</text>
<text x=".7" y="162.6">N</text>
<text x=".7" y="187.7">Q</text>
<text x="293.9" y="187.7">Q</text>
<text x=".7" y="200">R</text>
<text x="66.3" y="209.5">6</text>
<text x="103.4" y="209.5">9</text>
<text x="128.4" y="209.5">11</text>
<text x="141.1" y="209.5">12</text>
<text x="153.8" y="209.5">13</text>
<text x="166.2" y="209.5">14</text>
<text x="181.3" y="209.5" transform="rotate(-90 181.3 209.5)">15</text>
<text x="190.9" y="209.5">16</text>
<text x="206.4" y="209.5" transform="rotate(-90 206.4 209.5)">17</text>
<text x="215.9" y="209.5">18</text>
<text x="228.2" y="209.5">19</text>
<text x="256.5" y="209.5" transform="rotate(-90 256.5 209.5)">21</text>
<text x="262.1" y="208.5" transform="rotate(-90 262.1 208.5)">By</text>
<text x="268.8" y="209.5" transform="rotate(-90 268.8 209.5)">22</text>
<text x="278.3" y="209.5">23</text>
<text x="290.7" y="209.5">24</text>
</g>
<g font-size="2.8">
<text x="142.5" y="92.1">INVERTER 2</text>
<text x="146.7" y="95.5">CAKE</text>
<text x="179.9" y="91.9">INVERTER</text>
<text x="185.6" y="95">3</text>
<text x="216.2" y="92.2">INVERTER 4</text>
<text x="216.2" y="95.3">FOLARD</text>
<text x="102.5" y="96.4">INVERTER</text>
<text x="104.3" y="99.5">KATS</text>
<text x="107.4" y="102.6">1</text>
</g>
<g font-size="1.7">
<text x="122.6" y="87.5">X1</text>
<text x="127.7" y="87.5">X2</text>
<text x="168.7" y="87.2">X1</text>
<text x="200.4" y="87.5">X1</text>
<text x="206.5" y="87.5">X2</text>
<text x="241.4" y="87.5">X1</text>
</g>
<g font-size="1.4">
<text x="117.2" y="87.4">GND</text>
<text x="158" y="87.2">GND</text>
<text x="194" y="87.4">GND</text>
<text x="231.5" y="87.5">GND</text>
</g>
<text font-size=".9" x="28.4" y="85.7">R</text>
</svg>
